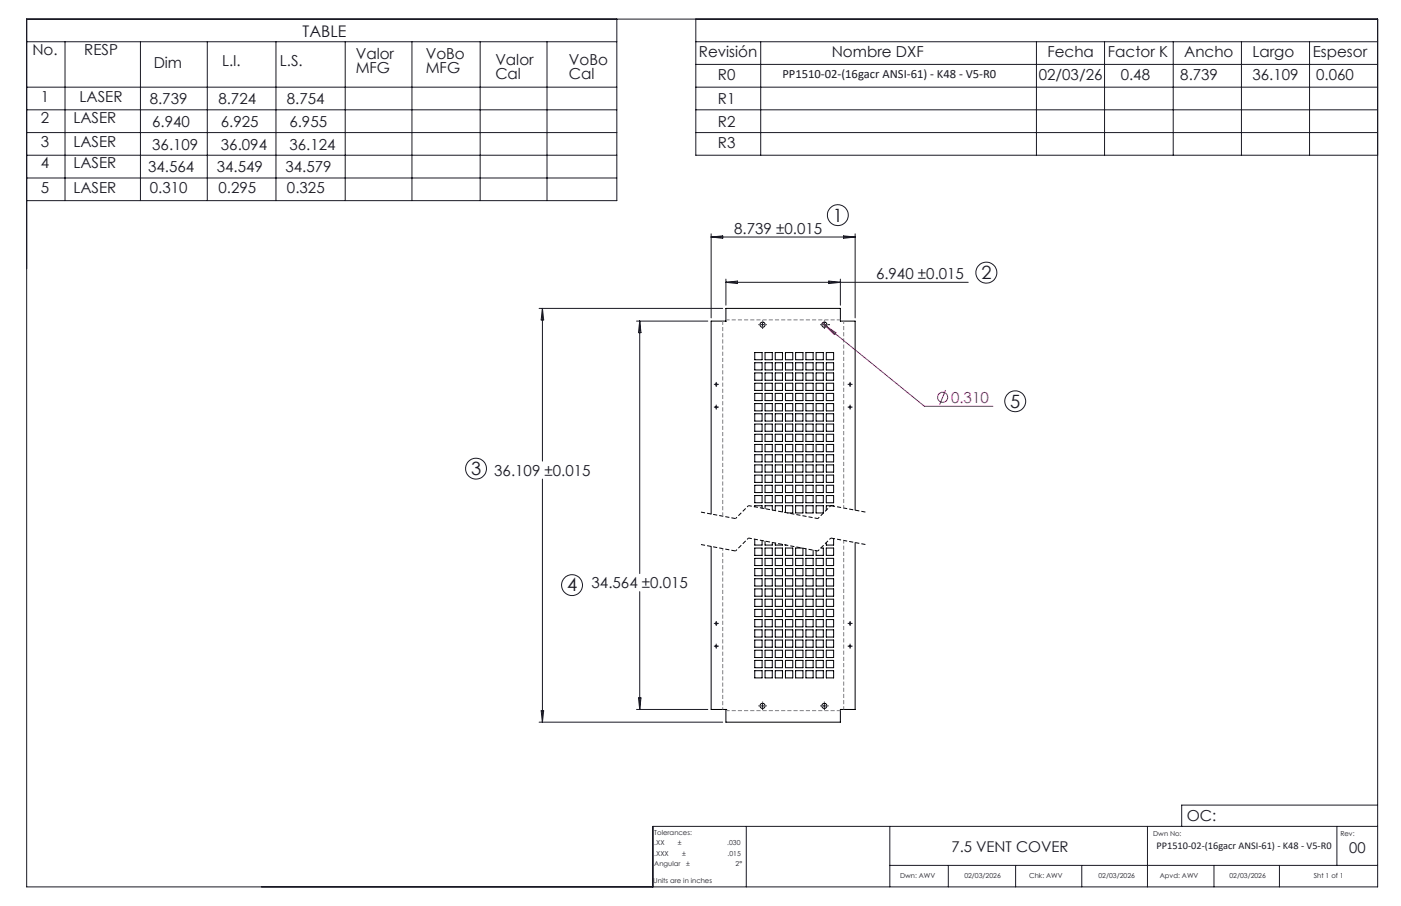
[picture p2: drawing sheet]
<svg xmlns="http://www.w3.org/2000/svg" width="432mm" height="279mm" viewBox="0 0 432 279" stroke-linecap="round" stroke-linejoin="round" font-family="sans-serif">
<g fill="none" stroke="#000" stroke-width=".31">
<path d="M232.6 108.7h2.3v2.2h-2.3zM232.6 111.9h2.3v2.2h-2.3zM232.6 115h2.3v2.3h-2.3zM232.6 118.2h2.3v2.2h-2.3zM235.8 111.9h2.2v2.2h-2.2zM235.8 108.7h2.2v2.2h-2.2zM235.8 115h2.2v2.3h-2.2zM235.8 118.2h2.2v2.2h-2.2zM238.9 111.9h2.3v2.2h-2.3zM238.9 108.7h2.3v2.2h-2.3zM238.9 115h2.3v2.3h-2.3zM238.9 118.2h2.3v2.2h-2.3z"/>
<path d="M242.1 111.9h2.2v2.2h-2.2zM242.1 108.7h2.2v2.2h-2.2zM242.1 115h2.2v2.3h-2.2zM242.1 118.2h2.2v2.2h-2.2zM245.2 111.9h2.3v2.2h-2.3zM245.2 108.7h2.3v2.2h-2.3zM245.2 115h2.3v2.3h-2.3zM245.2 118.2h2.3v2.2h-2.3zM248.4 111.9h2.2v2.2h-2.2zM248.4 108.7h2.2v2.2h-2.2zM248.4 115h2.2v2.3h-2.2zM248.4 118.2h2.2v2.2h-2.2z"/>
<path d="M251.5 111.9h2.3v2.2h-2.3zM251.5 108.7h2.3v2.2h-2.3zM251.5 115h2.3v2.3h-2.3zM251.5 118.2h2.3v2.2h-2.3zM254.7 111.9h2.2v2.2h-2.2zM254.7 108.7h2.2v2.2h-2.2zM254.7 115h2.2v2.3h-2.2zM254.7 118.2h2.2v2.2h-2.2zM232.6 121.3h2.3v2.2h-2.3zM232.6 124.5h2.3v2.2h-2.3zM232.6 127.6h2.3v2.3h-2.3zM232.6 130.8h2.3v2.2h-2.3z"/>
<path d="M232.6 133.9h2.3v2.2h-2.3zM232.6 137.1h2.3v2.2h-2.3zM235.8 121.3h2.2v2.2h-2.2zM235.8 124.5h2.2v2.2h-2.2zM235.8 127.6h2.2v2.3h-2.2zM235.8 130.8h2.2v2.2h-2.2zM235.8 133.9h2.2v2.2h-2.2zM235.8 137.1h2.2v2.2h-2.2zM238.9 137.1h2.3v2.2h-2.3zM238.9 130.8h2.3v2.2h-2.3zM238.9 133.9h2.3v2.2h-2.3zM238.9 124.5h2.3v2.2h-2.3z"/>
<path d="M238.9 121.3h2.3v2.2h-2.3zM238.9 127.6h2.3v2.3h-2.3zM242.1 121.3h2.2v2.2h-2.2zM242.1 124.5h2.2v2.2h-2.2zM242.1 127.6h2.2v2.3h-2.2zM242.1 130.8h2.2v2.2h-2.2zM242.1 133.9h2.2v2.2h-2.2zM242.1 137.1h2.2v2.2h-2.2zM245.2 137.1h2.3v2.2h-2.3zM245.2 130.8h2.3v2.2h-2.3zM245.2 133.9h2.3v2.2h-2.3zM245.2 124.5h2.3v2.2h-2.3z"/>
<path d="M245.2 127.6h2.3v2.3h-2.3zM245.2 121.3h2.3v2.2h-2.3zM248.4 137.1h2.2v2.2h-2.2zM248.4 130.8h2.2v2.2h-2.2zM248.4 133.9h2.2v2.2h-2.2zM248.4 124.5h2.2v2.2h-2.2zM248.4 127.6h2.2v2.3h-2.2zM248.4 121.3h2.2v2.2h-2.2zM251.5 137.1h2.3v2.2h-2.3zM251.5 130.8h2.3v2.2h-2.3zM251.5 133.9h2.3v2.2h-2.3zM251.5 124.5h2.3v2.2h-2.3z"/>
<path d="M251.5 127.6h2.3v2.3h-2.3zM251.5 121.3h2.3v2.2h-2.3zM254.7 137.1h2.2v2.2h-2.2zM254.7 130.8h2.2v2.2h-2.2zM254.7 133.9h2.2v2.2h-2.2zM254.7 124.5h2.2v2.2h-2.2zM254.7 127.6h2.2v2.3h-2.2zM254.7 121.3h2.2v2.2h-2.2zM232.6 140.2h2.3v2.3h-2.3zM232.6 143.4h2.3v2.2h-2.3zM232.6 146.5h2.3v2.3h-2.3zM232.6 149.6h2.3v2.3h-2.3z"/>
<path d="M232.6 152.8h2.3v2.2h-2.3zM232.6 156.3v-.3h2.3v.7M235.8 140.2h2.2v2.3h-2.2zM235.8 143.4h2.2v2.2h-2.2zM235.8 146.5h2.2v2.3h-2.2zM235.8 149.6h2.2v2.3h-2.2zM235.8 152.8h2.2v2.2h-2.2zM235.8 156.9v-.9h2.2v1.3M238.9 149.6h2.3v2.3h-2.3zM238.9 140.2h2.3v2.3h-2.3zM238.9 146.5h2.3v2.3h-2.3zM238.9 143.4h2.3v2.2h-2.3z"/>
<path d="M238.9 152.8h2.3v2.2h-2.3zM238.9 157.5v-1.5h2.3v1.9M242.1 149.6h2.2v2.3h-2.2zM242.1 140.2h2.2v2.3h-2.2zM242.1 143.4h2.2v2.2h-2.2zM242.1 146.5h2.2v2.3h-2.2zM242.1 152.8h2.2v2.2h-2.2zM242.1 158.1v-2.1h2.2v2.2h-1.6M245.2 149.6h2.3v2.3h-2.3zM245.2 140.2h2.3v2.3h-2.3zM245.2 146.5h2.3v2.3h-2.3zM245.2 143.4h2.3v2.2h-2.3z"/>
<path d="M245.2 152.8h2.3v2.2h-2.3zM245.2 156h2.3v2.2h-2.3zM248.4 149.6h2.2v2.3h-2.2zM248.4 140.2h2.2v2.3h-2.2zM248.4 146.5h2.2v2.3h-2.2zM248.4 143.4h2.2v2.2h-2.2zM248.4 152.8h2.2v2.2h-2.2zM248.4 156h2.2v2.2h-2.2zM251.5 149.6h2.3v2.3h-2.3zM251.5 140.2h2.3v2.3h-2.3zM251.5 146.5h2.3v2.3h-2.3zM251.5 143.4h2.3v2.2h-2.3z"/>
<path d="M251.5 152.8h2.3v2.2h-2.3zM251.5 156h2.3v2.2h-2.3zM254.7 149.6h2.2v2.3h-2.2zM254.7 140.2h2.2v2.3h-2.2zM254.7 146.5h2.2v2.3h-2.2zM254.7 143.4h2.2v2.2h-2.2zM254.7 152.8h2.2v2.2h-2.2zM256 156h-1.3v1.3M256.2 156l.7 .1M263.6 157.3v-58.3l-4.6 .1v-4h-35.3v4l-4.5-.1v59.5M232.6 166.3v1.8h2.3v-1.4M232.6 169h2.3v2.3h-2.3z"/>
<path d="M232.6 172.2h2.3v2.2h-2.3zM232.6 175.3h2.3v2.3h-2.3zM232.6 178.5h2.3v2.2h-2.3zM235.8 166.9v1.2h2.2v-.8M235.8 169h2.2v2.3h-2.2zM235.8 172.2h2.2v2.2h-2.2zM235.8 175.3h2.2v2.3h-2.2zM235.8 178.5h2.2v2.2h-2.2zM238.9 167.5v.6h2.3v-.2M238.9 169h2.3v2.3h-2.3zM238.9 172.2h2.3v2.2h-2.3zM238.9 175.3h2.3v2.3h-2.3z"/>
<path d="M238.9 178.5h2.3v2.2h-2.3zM242.1 169h2.2v2.3h-2.2zM242.1 172.2h2.2v2.2h-2.2zM242.1 175.3h2.2v2.3h-2.2zM242.1 178.5h2.2v2.2h-2.2zM242.1 168.1h.2M245.2 172.2h2.3v2.2h-2.3zM245.2 175.3h2.3v2.3h-2.3zM245.2 178.5h2.3v2.2h-2.3zM247.2 169h-2v2.3h2.3v-2.2M248.4 169.3v2h2.2v-1.6M248.4 172.2h2.2v2.2h-2.2z"/>
<path d="M248.4 175.3h2.2v2.3h-2.2zM248.4 178.5h2.2v2.2h-2.2zM251.5 172.2h2.3v2.2h-2.3zM251.5 175.3h2.3v2.3h-2.3zM251.5 178.5h2.3v2.2h-2.3zM253 169h.8v2.3h-2.3v-1.5M254.7 169h2.2v2.3h-2.2zM254.7 172.2h2.2v2.2h-2.2zM254.7 175.3h2.2v2.3h-2.2zM254.7 178.5h2.2v2.2h-2.2zM256.9 166.1v2h-2.2v-.8M263.6 167.4v51.4h-4.6v3.9h-35.3v-3.9h-4.5v-50.3"/>
<path d="M232.6 181.6h2.3v2.3h-2.3zM232.6 184.8h2.3v2.2h-2.3zM232.6 187.9h2.3v2.2h-2.3zM232.6 191.1h2.3v2.2h-2.3zM232.6 194.2h2.3v2.3h-2.3zM232.6 197.4h2.3v2.2h-2.3zM235.8 181.6h2.2v2.3h-2.2zM235.8 184.8h2.2v2.2h-2.2zM235.8 187.9h2.2v2.2h-2.2zM235.8 191.1h2.2v2.2h-2.2zM235.8 194.2h2.2v2.3h-2.2zM235.8 197.4h2.2v2.2h-2.2z"/>
<path d="M238.9 181.6h2.3v2.3h-2.3zM238.9 184.8h2.3v2.2h-2.3zM238.9 187.9h2.3v2.2h-2.3zM238.9 191.1h2.3v2.2h-2.3zM238.9 194.2h2.3v2.3h-2.3zM238.9 197.4h2.3v2.2h-2.3zM242.1 181.6h2.2v2.3h-2.2zM242.1 184.8h2.2v2.2h-2.2zM242.1 187.9h2.2v2.2h-2.2zM242.1 191.1h2.2v2.2h-2.2zM242.1 194.2h2.2v2.3h-2.2zM242.1 197.4h2.2v2.2h-2.2z"/>
<path d="M245.2 181.6h2.3v2.3h-2.3zM245.2 184.8h2.3v2.2h-2.3zM245.2 187.9h2.3v2.2h-2.3zM245.2 191.1h2.3v2.2h-2.3zM245.2 194.2h2.3v2.3h-2.3zM245.2 197.4h2.3v2.2h-2.3zM248.4 181.6h2.2v2.3h-2.2zM248.4 184.8h2.2v2.2h-2.2zM248.4 187.9h2.2v2.2h-2.2zM248.4 191.1h2.2v2.2h-2.2zM248.4 194.2h2.2v2.3h-2.2zM248.4 197.4h2.2v2.2h-2.2z"/>
<path d="M251.5 181.6h2.3v2.3h-2.3zM251.5 184.8h2.3v2.2h-2.3zM251.5 187.9h2.3v2.2h-2.3zM251.5 191.1h2.3v2.2h-2.3zM251.5 194.2h2.3v2.3h-2.3zM251.5 197.4h2.3v2.2h-2.3zM254.7 181.6h2.2v2.3h-2.2zM254.7 184.8h2.2v2.2h-2.2zM254.7 187.9h2.2v2.2h-2.2zM254.7 191.1h2.2v2.2h-2.2zM254.7 194.2h2.2v2.3h-2.2zM254.7 197.4h2.2v2.2h-2.2z"/>
<path d="M223.7 218.8h.1M232.6 200.5h2.3v2.3h-2.3zM232.6 203.7h2.3v2.2h-2.3zM232.6 206.8h2.3v2.3h-2.3zM235.8 200.5h2.2v2.3h-2.2zM235.8 203.7h2.2v2.2h-2.2zM235.8 206.8h2.2v2.3h-2.2zM238.9 200.5h2.3v2.3h-2.3zM238.9 203.7h2.3v2.2h-2.3zM238.9 206.8h2.3v2.3h-2.3zM242.1 200.5h2.2v2.3h-2.2zM242.1 203.7h2.2v2.2h-2.2z"/>
<path d="M242.1 206.8h2.2v2.3h-2.2zM245.2 200.5h2.3v2.3h-2.3zM245.2 203.7h2.3v2.2h-2.3zM245.2 206.8h2.3v2.3h-2.3zM248.4 200.5h2.2v2.3h-2.2zM248.4 203.7h2.2v2.2h-2.2zM248.4 206.8h2.2v2.3h-2.2zM251.5 200.5h2.3v2.3h-2.3zM251.5 203.7h2.3v2.2h-2.3zM251.5 206.8h2.3v2.3h-2.3zM254.7 200.5h2.2v2.3h-2.2zM254.7 203.7h2.2v2.2h-2.2z"/>
<path d="M254.7 206.8h2.2v2.3h-2.2zM259 218.8h.1"/>
<circle cx="220.8" cy="118.6" r=".24"/>
<circle cx="235" cy="100.1" r=".79"/>
<circle cx="254.1" cy="100.1" r=".79"/>
<circle cx="262" cy="118.6" r=".24"/>
<circle cx="220.8" cy="125.6" r=".25"/>
<circle cx="262" cy="125.6" r=".25"/>
<circle cx="220.8" cy="192.3" r=".25"/>
<circle cx="220.8" cy="199.3" r=".24"/>
<circle cx="262" cy="199.3" r=".24"/>
<circle cx="262" cy="192.3" r=".25"/>
<circle cx="235" cy="217.7" r=".79"/>
<circle cx="254.1" cy="217.7" r=".79"/>
</g>
<g fill="none" stroke="#a0006e" stroke-width=".31">
<path d="M253.5 99.6l1.2 1M254.7 100.6l30.2 24.7h21.1M254.7 100.6l3 2-.5 .6zM291.4 120.3l-1.8 4.4"/>
<circle cx="290.5" cy="122.5" r="1.56"/>
</g>
<g fill="none" stroke="#191924" stroke-width=".31">
<path d="M8.2 5.9h416.4v267.6h-416.4zM8.2 12.9h181.9M20 12.9v49M43.3 12.9v49M63.9 12.9v49M85.1 12.9v49M106.4 12.9v49M127 12.9v49M148 12.9v49M168.6 12.9v49M190.1 5.9v56h-181.9M214.5 12.9h210.1"/>
<path d="M214.5 5.9v42h210.1M214.5 19.9h210.1M234.5 12.9v35M319.4 12.9v35M340.4 12.9v35M361.6 12.9v35M382.6 12.9v35M403.6 12.9v35M8.2 26.9h181.9M8.2 33.9h181.9M214.5 26.9h210.1M214.5 33.9h210.1"/>
<path d="M8.2 40.9h181.9M8.2 47.9h181.9M8.2 54.9h181.9M214.5 40.9h210.1M219.2 72.1v25.9M219.2 73.1h44.4M219.2 73.1l3.5-.4v.8zM260 72.7l3.6 .4-3.6 .4zM263.6 72.1v25.9M166.2 95.1h56.5M167.2 95.1v47.1M167.2 95.1l.4 3.6h-.8z"/>
<path d="M196.2 99h22M197.2 99v77.9M197.2 99l.4 3.6h-.8zM223.7 86.1v8M223.7 87.1h74.7M223.7 87.1l3.6-.4v.8zM235 99.6v1M254.1 99.6v1M255.4 86.7l3.6 .4-3.6 .4zM259 86.1v8M220.2 118.5h1.1M220.7 118v1.1"/>
<path d="M234.5 100.1h1M253.6 100.1h1M261.5 118.5h1M262 118v1.1M220.2 125.6h1.1M220.7 125.1v.9M261.5 125.6h1M262 125.1v.9M167.2 147.7v75M197.2 182.5v36.3M220.2 192.3h1.1M220.2 199.3h1.1"/>
<path d="M220.7 191.8v1M220.7 198.8v1M261.5 192.3h1M261.5 199.3h1M262 191.8v1M262 198.8v1M166.8 219.2h.8l-.4 3.5zM196.2 218.8h22M196.8 215.2h.8l-.4 3.6zM234.5 217.7h1M235 217.2v1M253.6 217.7h1"/>
<path d="M254.1 217.2v1M166.2 222.7h56.5M230 254.8v18.7M274.2 254.8v18.7M353.7 254.8v18.7M412 254.8v12.1M424.6 254.8h-223.4v18.7M424.6 248.3h-60.4v6.5M274.2 266.9h150.4M292.3 266.9v6.6M313 266.9v6.6M333.4 266.9v6.6"/>
<path d="M374.2 266.9v6.6M394.3 266.9v6.6"/>
<circle cx="258.2" cy="66.3" r="3.2"/>
<circle cx="304" cy="84.1" r="3.2"/>
<circle cx="312.9" cy="123.7" r="3.2"/>
<circle cx="146.7" cy="144.5" r="3.2"/>
<circle cx="176.3" cy="180.5" r="3.2"/>
</g>
<path d="M226.7 159.9l-10.7-2M266.8 157.9l-10.7-2M226.7 169.9l-10.7-2M266.8 167.9l-10.7-2" fill="none" stroke="#000" stroke-width=".31" stroke-dasharray="1.3 .6" stroke-linecap="butt"/>
<path d="M230.7 155.9l-4 4M256.1 155.9l-4 4M230.7 165.9l-4 4M256.1 165.9l-4 4" fill="none" stroke="#000" stroke-width=".31" stroke-dasharray="1.3 .6" stroke-dashoffset=".7" stroke-linecap="butt"/>
<path d="M252.1 159.9l-21.4-4M252.1 169.9l-21.4-4" fill="none" stroke="#000" stroke-width=".31" stroke-dasharray="1.3 .6" stroke-dashoffset=".2" stroke-linecap="butt"/>
<g fill="none" stroke="#191924" stroke-width=".31" stroke-dasharray="15.2 1.3 1.3 1.3" stroke-linecap="butt">
<path d="M235 99.1v-.3M254.1 99.1v-.3M220.3 118.5h-.3M220.8 119v.3M220.8 118v-.2M221.3 118.5h.2M234 100.1h-.3M235 101.1v.3M236 100.1h.3M253.1 100.1h-.3M254.1 101.1v.3M255.1 100.1h.7"/>
<path d="M261.5 118.5h-.2M262 119v.3M262 118v-.2M262.5 118.5h.3M220.3 125.5h-.3M220.8 126v.3M220.8 125v-.2M221.3 125.5h.2M261.5 125.5h-.2M262 126v.3M262 125v-.2M262.5 125.5h.3"/>
<path d="M220.3 192.3h-.3M220.3 199.3h-.3M220.8 192.8v.2M220.8 191.8v-.3M220.8 199.8v.2M220.8 198.8v-.3M221.3 192.3h.2M221.3 199.3h.2M261.5 192.3h-.2M261.5 199.3h-.2M262 192.8v.2M262 191.8v-.3"/>
<path d="M262 199.8v.2M262 198.8v-.3M262.5 192.3h.3M262.5 199.3h.3M234 217.7h-.3M235 218.7v.3M235 216.7v-.3M236 217.7h.3M253.1 217.7h-.3M254.1 218.7v.3M254.1 216.7v-.3M255.1 217.7h.3"/>
</g>
<path d="M259 98.6h-35.2M223.8 219.1h35.2" fill="none" stroke="#808080" stroke-width=".31" stroke-dasharray="1.3 .6" stroke-dashoffset=".2" stroke-linecap="butt"/>
<path d="M260 218.8v-52.1" fill="none" stroke="#808080" stroke-width=".31" stroke-dasharray="1.3 .6" stroke-dashoffset=".3" stroke-linecap="butt"/>
<path d="M222.7 169.2v49.6" fill="none" stroke="#808080" stroke-width=".31" stroke-dasharray="1.3 .6" stroke-dashoffset=".6" stroke-linecap="butt"/>
<path d="M260 156.7v-57.7" fill="none" stroke="#808080" stroke-width=".31" stroke-dasharray="1.3 .6" stroke-dashoffset=".4" stroke-linecap="butt"/>
<path d="M222.7 99v60.2" fill="none" stroke="#808080" stroke-width=".31" stroke-dasharray="1.3 .6" stroke-dashoffset=".1" stroke-linecap="butt"/>
<g font-size="5.6" fill="#191924">
<text x="256.7" y="68.3">1</text>
<text x="302.5" y="86">2</text>
<text x="311.4" y="125.7">5</text>
<text x="145.2" y="146.5">3</text>
<text x="174.8" y="182.4">4</text>
</g>
<text font-size="4.9" fill="#191924" x="93.3" y="11.4">TABLE</text>
<g font-size="4.7" fill="#191924">
<text x="10" y="17">No.</text>
<text x="26" y="17">RESP</text>
<text x="215.4" y="17.6">Revisión</text>
<text x="256.3" y="17.6">Nombre DXF</text>
<text x="322.8" y="17.5">Fecha</text>
<text x="341.5" y="17.5">Factor K</text>
<text x="365" y="17.5">Ancho</text>
<text x="386" y="17.5">Largo</text>
<text x="404.6" y="17.5">Espesor</text>
<text x="47.4" y="20.9">Dim</text>
<text x="68.4" y="20.4">L.I.</text>
<text x="86.3" y="20.4">L.S.</text>
<text x="109.6" y="18.1">Valor</text>
<text x="109.6" y="22.6">MFG</text>
<text x="131.2" y="18.1">VoBo</text>
<text x="131.2" y="22.6">MFG</text>
<text x="152.7" y="20">Valor</text>
<text x="175.3" y="20">VoBo</text>
<text x="152.7" y="24.5">Cal</text>
<text x="175.3" y="24.5">Cal</text>
<text x="221.3" y="24.6">R0</text>
<text x="320.2" y="24.7">02/03/26</text>
<text x="345.4" y="24.7">0.48</text>
<text x="363.8" y="24.7">8.739</text>
<text x="386" y="24.7">36.109</text>
<text x="405.7" y="24.7">0.060</text>
<text x="12.6" y="31.3">1</text>
<text x="24.5" y="31.3">LASER</text>
<text x="46.1" y="32">8.739</text>
<text x="67.3" y="32">8.724</text>
<text x="88.4" y="32">8.754</text>
<text x="221.3" y="32.1">R1</text>
<text x="12.6" y="38">2</text>
<text x="22.6" y="38">LASER</text>
<text x="46.9" y="39.2">6.940</text>
<text x="68.1" y="39.2">6.925</text>
<text x="89.2" y="39.2">6.955</text>
<text x="221.3" y="39.1">R2</text>
<text x="12.6" y="45.4">3</text>
<text x="22.6" y="45.4">LASER</text>
<text x="46.9" y="46.1">36.109</text>
<text x="68.1" y="46.1">36.094</text>
<text x="89.2" y="46.1">36.124</text>
<text x="221.3" y="45.8">R3</text>
<text x="12.6" y="51.9">4</text>
<text x="22.6" y="51.9">LASER</text>
<text x="45.7" y="53.2">34.564</text>
<text x="66.8" y="53.2">34.549</text>
<text x="88" y="53.2">34.579</text>
<text x="12.6" y="59.5">5</text>
<text x="22.6" y="59.5">LASER</text>
<text x="46.2" y="59.6">0.310</text>
<text x="67.3" y="59.6">0.295</text>
<text x="88.5" y="59.6">0.325</text>
<text x="226.3" y="72.1">8.739 ±0.015</text>
<text x="270" y="86">6.940 ±0.015</text>
<text x="152.3" y="146.7">36.109 ±0.015</text>
<text x="182.3" y="181.4">34.564 ±0.015</text>
<text x="365.8" y="253.1">OC:</text>
</g>
<text font-size="4.7" fill="#a0006e" x="293.1" y="124.2">0.310</text>
<g font-size="4.6" fill="#191924">
<text x="293.2" y="262.7">7.5 VENT COVER</text>
<text x="415.9" y="263">00</text>
</g>
<text font-size="3.9" fill="#191924" x="241.1" y="24">PP1510-02-(16gacr ANSI-61) - K48 - V5-R0</text>
<text font-size="3.2" fill="#191924" x="356.5" y="261.8">PP1510-02-(16gacr ANSI-61) - K48 - V5-R0</text>
<g font-size="2.1" fill="#191924">
<text x="201.7" y="257.6">Tolerances:</text>
<text x="355.4" y="257.8">Dwn No:</text>
<text x="413.1" y="257.8">Rev:</text>
<text x="201.7" y="260.7">.XX</text>
<text x="201.7" y="263.9">.XXX</text>
<text x="208.9" y="260.7">±</text>
<text x="210.2" y="263.9">±</text>
<text x="224.1" y="260.7">.030</text>
<text x="224.3" y="263.9">.015</text>
<text x="201.7" y="267">Angular</text>
<text x="211.5" y="267">±</text>
<text x="226.7" y="267">2°</text>
<text x="201.3" y="272.3">Units are in inches</text>
<text x="277.4" y="270.7">Dwn: AWV</text>
<text x="297.2" y="270.7">02/03/2026</text>
<text x="317.2" y="270.7">Chk: AWV</text>
<text x="338.6" y="270.7">02/03/2026</text>
<text x="357.5" y="270.7">Apvd: AWV</text>
<text x="378.9" y="270.7">02/03/2026</text>
<text x="404.9" y="270.7">Sht 1 of 1</text>
</g>
</svg>
